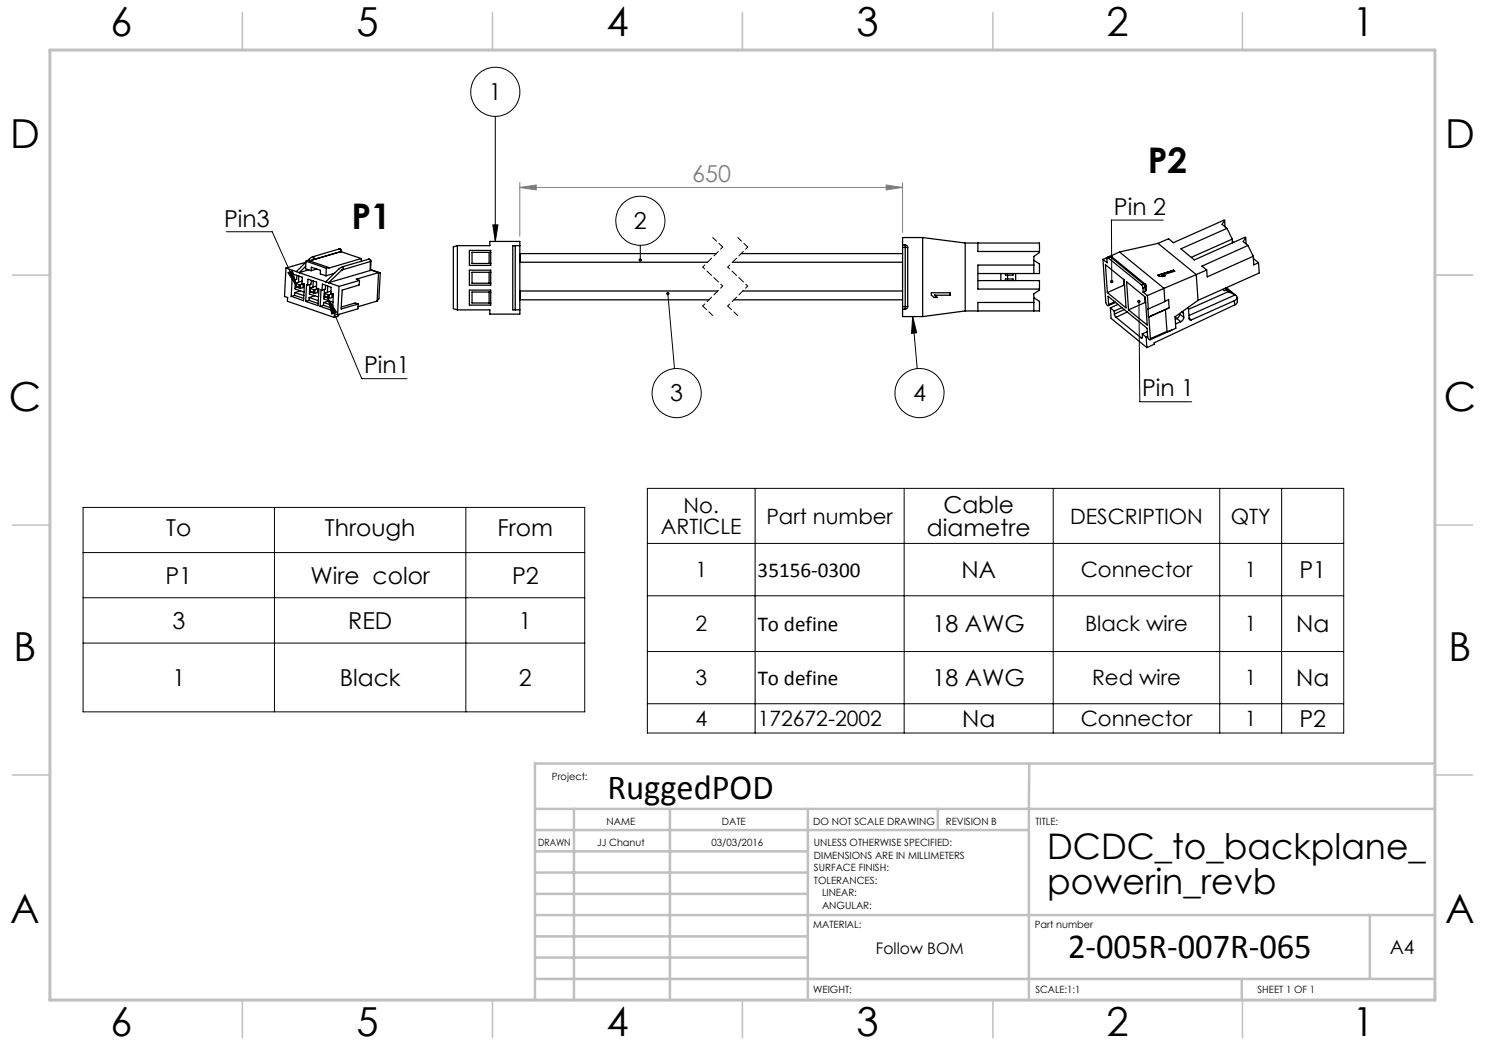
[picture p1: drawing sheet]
<svg xmlns="http://www.w3.org/2000/svg" width="297mm" height="210mm" viewBox="0 0 297 210" stroke-linecap="round" stroke-linejoin="round" font-family="sans-serif">
<g fill="none" stroke="#000" stroke-width=".2">
<path d="M99.1 23.3v25M45.3 46.3h9.1l5 11.1M57.6 54.5l.9-.4 .9 3.3zM65.5 59.6l6.9 16.1h9M65.5 59.6l1.8 2.8-.9 .4zM98.6 45h1l-.5 3.3zM128.1 49.1v2.9M133.6 58.7l1.3 15M232.7 44h-10.4l.1 12.3M182.5 63.3l.9 10.4M182.5 63.3l.8 3.3-1 .1zM227.8 60.3l.2 20.1h10.3"/>
<path d="M129.5 97.7h139.2v48.9h-139.2zM151 97.7v48.9M180.8 97.7v48.9M210.6 97.7v48.9M243.9 97.7v48.9M256.3 97.7v48.9M16.6 101.5h100.3v40.9h-100.3zM16.6 110.5h100.3M16.6 119.5h100.3M54.9 101.5v40.9M93.2 101.5v40.9M129.5 119.2h139.2"/>
<path d="M129.5 108.7h139.2M16.6 128.6h100.3M129.5 130.3h139.2M129.5 140.7h139.2"/>
<circle cx="99.1" cy="18.4" r="4.9"/>
<circle cx="128.1" cy="44.2" r="4.9"/>
<circle cx="135.3" cy="78.6" r="4.9"/>
<circle cx="183.9" cy="78.6" r="4.9"/>
</g>
<path d="M104 37.5l3.2-.5v1zM104 36.5v10.8M104 37.5h76.5M177.2 37l3.3 .5-3.3 .5zM180.5 36.5v10" fill="none" stroke="#808080" stroke-width=".2"/>
<path d="M142.5 47.5l2 1.9M147.5 47.5l2 1.9M140.5 61.2l2 1.9M145.5 61.2l2 1.9" fill="none" stroke="#000" stroke-width=".2" stroke-dasharray="1.3 .6" stroke-dashoffset=".2"/>
<path d="M140.5 53.4l4 3.8M144.5 49.4l-4 4M144.5 57.2l-4 4M145.5 53.4l4 3.8M149.5 49.4l-4 4M149.5 57.2l-4 4" fill="none" stroke="#000" stroke-width=".2" stroke-dasharray="1.3 .6" stroke-dashoffset=".7"/>
<path d="M287 55h7.5M287 144.8v55.2h-187.2" fill="none" stroke="#c0c0c0" stroke-width=".2"/>
<g fill="none" stroke="#c0c0c0" stroke-width=".5">
<path d="M205.8 152.7v47.3M287 152.7h-180v47.3M107 161.8h180M107 178.8h54.6M107 174.5h54.6M107 170.3h54.6M107 166h98.8M114.8 161.8v38.2M134 161.8v38.2M161.6 161.8v38.2M187.6 161.8v4.2M107 195.8h180"/>
<path d="M107 191.5h54.6M107 187.3h54.6M107 183h180M248.4 195.8v4.2M274 183v12.8"/>
</g>
<g fill="none" stroke="#c0c0c0" stroke-width=".3">
<path d="M48.5 2.5v7.5M98.5 2.5v7.5M148.5 2.5v7.5M198.6 2.5v7.5M248.5 2.5v7.5M2.5 55h7.5M287 55h7.5M2.5 105h7.5M287 105h7.5M2.5 155h7.5M287 155h7.5M48.5 200v7.5"/>
<path d="M98.5 200v7.5M148.5 200v7.5M198.6 200v7.5M248.5 200v7.5"/>
</g>
<path d="M10 10h277v190h-277z" fill="none" stroke="#c0c0c0" stroke-width=".6"/>
<path d="M127.8 51.8h-.1a.35 .35 0 0 0 .4 .5v-.3v.3a.35 .35 0 0 0 .3-.5 .35 .35 0 0 0-.6 0zM182.5 63.3l.8 3.3-1 .1zM133.3 58.5a.34 .34 0 0 0 .1 .5 .34 .34 0 0 0 .5-.2 .34 .34 0 0 0-.4-.4l.1 .3-.1-.3zM98.6 45h1l-.5 3.3zM227.5 60a.34 .34 0 0 0 0 .6 .34 .34 0 0 0 .6-.2 .34 .34 0 0 0-.3-.4v.3v-.3zM222.1 56.1a.34 .34 0 0 0-.1 .4 .34 .34 0 0 0 .4 .1v-.3v.3a.34 .34 0 0 0 .2-.4 .34 .34 0 0 0-.5-.1zM65.5 59.6l1.8 2.8-.9 .4zM57.6 54.5l.9-.4 .9 3.3z" fill="#000"/>
<path d="M104 37.5l3.2-.5v1zM177.2 37l3.3 .5-3.3 .5z" fill="#808080"/>
<g fill="none" stroke="#000" stroke-width=".25">
<path d="M57.2 53.6l-.3 5.7 .6 .2v.7l9.4 3.3M57.2 53.6l2.1 .7M57.2 53.6l4-1.2-1.9 1.9M58.6 56l-.2-.1-.2 3.4M58.6 56l.1-1.2 1.8 .6-.1 1.2 .5 .2-.2 3.3-2.5-.8M58.9 59.1l1.8 .6M58.9 59.1l-.7 .2M58.9 58.5v.6M58.9 58.5l1.9 .6M59.1 55.9l-.1 1.9 1.8 .6M59.1 57.2v.2M59.1 57.2l.7 .3"/>
<path d="M59.1 57.4l1 .3M59.2 56.7l.6 .2M59.2 56.6v.1M59.2 56.7l-.1 .5M59.2 56.6l-.1 .8M59.3 54.3l.5 .2M59.4 55.1l-.1 .7-.7 .2M59.7 56.4l-.5 .2M59.8 55.2l-.1 1.2M59.8 57.5l.3 .2M59.8 54.5l5.4 1.9M59.8 56.9v.6"/>
<path d="M59.8 56.9h.3M60.1 58.2l-1.2 .3M60.1 56.9v.8M60.4 56.2l-.7 .2M60.6 56.8v.7l-.5 .2M60.6 56.7v.1M60.6 56.8l-.5 .1M61.1 53.3l-1.3 1.2M61.2 52.2l-.1 1.6 1.1 .3M61.2 52.2l4.1 1.4M61.2 52.2l.5-.1 4.1 1.4M61.5 57h-.2l-.2 3.3"/>
<path d="M61.5 57l.1-1.2 1.7 .6v1.2l.5 .2-.2 3.3-2.5-.8M61.7 54l-1.9 .5M61.8 59.5l1.9 .6M61.8 59.5v.6M62 56.9l-.1 1.9 1.8 .6M62 58.3l.7 .2M62 58.3l.9 .4M62 58.3h.1M62.1 57.6l-.1 .7M62.1 57.7l.6 .2M62.1 57.6v.1M62.1 57.7l-.1 .6"/>
<path d="M62.2 54.1l.1-.7 1.8 .7v.7l1.1 .4M62.3 56.1l-.1 .7-.7 .2M62.4 52h.1M62.5 52l.1-.2a.29 .29 0 0 0 .2-.4 .29 .29 0 0 0-.5 .1l-.8 .6M62.6 57.4l-.5 .2M62.7 56.2l-.1 1.2M62.7 58.5l.2 .2M62.7 57.9h.3M62.7 57.9v.6M63 59.2l-1.2 .3M63 57.9l-.1 .8M63.3 57.2l-.7 .2"/>
<path d="M63.4 53.8l-1.2 .3M63.5 57.8v.7l-.6 .2M63.5 57.7v.1M63.5 57.8l-.5 .1M64.4 58l.1-1.2 1.7 .7v1.1l.5 .2-.2 3.3-2.5-.8M64.4 58h-.2l-.2 3.3M64.9 57.9l-.1 1.9 1.8 .6M64.9 59.4l.9 .3M64.9 59.3l.7 .2M64.9 59.3v.1M64.9 58.7l.7 .2M64.9 58.6v.1"/>
<path d="M64.9 58.7v.6M64.9 58.6v.8M65.1 57.1v.7l-.7 .2M65.2 56.4l.5 .1M65.3 53.6l-.1 1.6M65.5 58.4l-.6 .2M65.5 57.2v1.2M65.6 58.9h.3M65.6 59.5l.2 .2M65.6 58.9v.6M65.7 56.5l2.1 .8M65.8 53.5l-.5 .1"/>
<path d="M65.9 58.9l-.1 .8M66.2 58.2l-.7 .2M66.4 58.8v.7l-.6 .2M66.4 58.7v.1M66.4 58.8l-.5 .1M66.9 54.6l-1.7 .6M67.8 49.8h.3l.2 .4M67.8 49.8l.3 .1 .1 .4M67.8 49.8l-5.3 1.6M67.8 57.3l-.3 5.7M68.2 50.3l-6.3 1.9M68.2 50.3l4 1.4"/>
<path d="M68.2 50.3l-5.7 1.7M68.2 50.3h.1M68.3 50.2l-.1 .1M68.3 50.2v.2M68.4 54l.1-.2a.26 .26 0 0 0 .1-.4 .26 .26 0 0 0-.4 .1l-3 2.9M68.4 54l-2.7 2.5M71.9 56.1l-.1 .9-3.4 1-.2 3.8 3.4-1M71.9 56.1l-4.1 1.2M72.2 51.7l-6.4 1.9v-.1M72.2 51.7v.6M73.7 51.8l.3 .1 .2 .3M73.7 51.8l.3 .2 .1 .3"/>
<path d="M73.7 51.8l-5.3 1.6M74 54.1l-8.3 2.4M74.1 52.3l-5.7 1.7M74.1 52.3l-.1 1.8M74.1 54l1.6 .5M74.1 53.9l2 .7M74.2 52.2l-.2 1.9M74.2 52.2l-.1 .1M75.7 54.5l-4.4 1.3 .6 .3M75.7 54.5l-.3 5.7M75.7 54.5l.4 .1M76.1 54.6l-.3 5.2-.4 .4"/>
<path d="M91.5 49.1h6.5v-.8h6v14.5h-6v-.8h-6.5M91.5 49.1v12.9M91.5 49.1l-.8 .3v12.3l.8 .3M93.9 50.1h4.2v3h-4.2zM93.9 54h4.2v3h-4.2zM93.9 58h4.2v3h-4.2zM97.8 50.5v2.2M97.8 54.5v2.1M97.8 58.4v2.2M98.1 50.5h-3.7v2.2h3.7M98.1 54.5h-3.7v2.1h3.7M98.1 58.4h-3.7v2.2h3.7"/>
<path d="M103 49.1h-.4v12.9h.4M103 49.1v12.9M103 49.1h1M143.3 50.7h-39.3v1.7h37.5M143.5 58.2h-39.5v1.8h37.8M146.5 52.4h34M146.8 60h33.7M148.2 50.7h32.3M148.6 58.2h31.9M180.5 49v.5M180.5 49.5h.5M180.5 49.5v11.8"/>
<path d="M180.5 49h.5M181 49.5h.5M181 49v.5M181 49l.5 .2v.3M181 49.5v11.8M181.5 49.5v11.8M184.5 47.5h-4v1.5M184.5 47.5v15.8M184.5 47.5l8.5 1.1M186.3 58.6h3.7v.4h-3.1l.6 .5h-.7l-.5-.5zM186.9 59h.1M193 48.6v13.6"/>
<path d="M193 48.6h14.9v1.9l-1.1 .8v3.4M195.6 48.6v1.7h12.3M195.6 56.1h12.3v1.9l-1.1 .8v3.4M200.2 54.7v1.4M201.1 54.7v.3h1.5v-.3M201.1 56.1v-.3h1.5v.3M201.5 55v.8M203.1 54.7v1.4M206.8 53h-11.2v4.8h12.3M206.8 59.5l1.1 .8v1.9h-14.9M206.8 52l1.1 .8v1.9h-12.3M220.6 51.9l.6 8.6 .1 .4a.22 .22 0 0 0 .2 .2 .22 .22 0 0 0 .2-.1v-.1"/>
<path d="M221.1 52.9l3.7 3.1 .4 5.6-3.7-3.1zM221.6 51.6h-.2v1l-.8-.7M221.6 51.6l6.7 5.4M221.9 51.3l.5 .1M221.9 51.3l.1 .1M221.9 51.3l-.5 .2M222 51.4h.4M222 51.4l-.4 .2M222 51.4l6.7 5.4M222.4 51.4l6.6 5.4M223.9 50.4l-3.3 1.5M223.9 50.4l8.9 7.3"/>
<path d="M224.7 55.9l.1 1.1M224.8 57l-3.3 1.5M224.8 57l.1 .1M224.9 57h-.1M225.3 56.4l3.8 3 .3 5.6-3.7-3zM228.3 57l.3 .6M228.6 57.6v.8M228.6 58.4l.9 .7M228.7 56.8l.3 .6M228.7 56.8h.3M228.7 56.8l-.4 .2M228.9 59.3l.1 1.2"/>
<path d="M229 57.4l-.4 .2M229 57.4l.1 .9M229 56.8l.2 .4M229.1 58.3l-.5 .1M229.2 57.2l.1 .9-.2 .2M229.2 57.2l-.2 .2M229.5 59.1l.2 2.7M231.6 48.7l-7.7 1.7M231.6 48.7l7.7 6.2M232.3 55.1l.7 .1M232.8 57.7l-3.3 1.4M232.8 57.7l.2 2.6"/>
<path d="M234.7 54l-3.1 1 .2 .2 .8 .1 .5-.2h-.8M234.7 54l.2 .2-2.6 .9M234.7 54.1l-3.1 1M234.7 54.1l.2 .2M234.7 54v.1M239.3 54.9l-6.5 2.8M239.3 54.9l.3 5.2M241.3 54l-2 .9M244.5 57.9l.4 .2 .3-.1M244.9 44.1l-.1-.1-10.1 4.5-1-.7-2.1 .9M244.9 44.1l-.5 .8 1 .8M244.9 44.1l.1 1.3"/>
<path d="M245.1 57.6l1.1 .8-1-.4M245.2 58l.4 .3M245.3 57.5l1.8 1.5M245.4 45.7l-9.2 4.1 2.7 2.2 10.1-4.6 .1 .1M245.4 45.7l1.1 2.1M245.6 58.3l-7.9 3.6M245.6 58.3l1.5 .7M246.5 47.8l-8.2 3.7M246.5 47.8v.8M246.5 48.3l.2 .2M247.1 59a.61 .61 0 0 1 .3 .6 .61 .61 0 0 1-.5 .5M247.1 59l-9.3 4.1"/>
<path d="M247.4 59.5l.1 .9-.6 .6M249.1 47.5l-.5 .8 1 .8M249.1 47.5l.1 1.3M249.6 49.1l-9.2 4.1 .9 .8M249.6 49.1l1 2.2M250.6 51.3l-9.2 4.1-.1-1.4M250.6 51.3l.2 1.7 .9-.4M250.7 51.7l1 .9M251.7 52.6l.1 2-12.2 5.5M61.8 60.1l1.8 .6M61.8 60.1l-.7 .2M64.7 61.1l1.8 .6"/>
<path d="M64.7 61.1l-.7 .2M64.7 60.5v.6M64.7 60.5l1.9 .6M65.9 60.2l-1.2 .3M67.5 63l-.6-.3v.8M67.8 62.9l-.2 .3-.7 .3M71.6 60.8v1l-4.1 1.2M71.6 60.8l-.6-.2-2.7 .8M75.4 60.2l-3.8 1.1M103 62h1M180.5 61.3v.5M180.5 61.8h.5"/>
<path d="M180.5 61.3h.5M180.5 61.8v1.5h4M181 61.3h.5M181 61.3v.5M181.5 61.3v.3l-.5 .2M193 62.2l-8.5 1.1M206.8 60.5h-11.2v1.7M221.7 60.9l-.1-1.6 7.8 6.3 .1 1.7M222.1 61.6l.1 2.1 7.2 5.8M222.1 61.6l.7 .6M222.8 62.2l.1 .6M222.9 62.8l.3 .7"/>
<path d="M223 60.4l-1.3 .5M223.1 60.5l-1.4 .6M223.2 63.5l5 4.1M223.6 60.9l-1.5 .7M224.4 61.5l-1.6 .7M224.9 61.9l-2 .9M225.5 62.4l-2.3 1.1M228.5 66.8v.7l-.3 .1M228.5 66.8l.7 .6M228.5 67.4l-.3 .2M229 60.5l-3.3 1.5M229 60.5l.1 .1"/>
<path d="M229.1 60.4l-.1 .1M229.2 67.4l.2 2.1M229.4 66.3l-.9 .5M229.5 67.3l.3 .6 .2 .1 .1-.3M229.5 67.3l-.3 .1M229.7 61.8v1.6M229.7 63.4h.1M229.8 63.4l.3 4.3M233 60.3l-3.3 1.5M233 60.3l.7-.4 .1 1.7M233.1 61.9l.3 4.4M233.1 61.9l-3.3 1.5"/>
<path d="M233.4 66.3l-3.3 1.4M233.8 61.6l-.7 .3M233.8 61.6l-4.1 1.8M234.4 66l-4.4 2M235 63.4l.4 .3M235.4 63.7l-.3 .1M235.4 63.7l.7 .6M236.1 64.3l-1 .5M236.4 62.4l.3 .2M236.5 62.3l.2 .3M236.7 62.6v.9M236.7 63.5a1.01 1.01 0 0 1-.6 .8"/>
<path d="M236.7 63.5l-.8-.7v.4l-.5 .5M237.7 61.4l.1 2.4 .3 .2h.2M237.8 63.6l.5 .4M239.6 60.1l-4.6 3.3 .2 2.2-1.2 .6-.6 .1M246.9 60.1l-8.6 3.9M246.9 60.1v.9M246.9 61l-16.1 7.6 .1 .3-1.5 .6"/>
</g>
<g font-size="8">
<text x="22.1" y="7.1">6</text>
<text x="71.3" y="7.2">5</text>
<text x="121.3" y="7.2">4</text>
<text x="171.3" y="7.2">3</text>
<text x="221.3" y="7.2">2</text>
<text x="270.5" y="7.2">1</text>
<text x="2" y="29.7">D</text>
<text x="289" y="29.7">D</text>
<text x="1.8" y="82.1">C</text>
<text x="288.8" y="82.1">C</text>
<text x="2.7" y="132.1">B</text>
<text x="289.7" y="132.1">B</text>
<text x="2" y="184.7">A</text>
<text x="289" y="184.7">A</text>
<text x="22.1" y="207.1">6</text>
<text x="71.3" y="207.2">5</text>
<text x="121.3" y="207.2">4</text>
<text x="171.3" y="207.2">3</text>
<text x="221.3" y="207.2">2</text>
<text x="270.5" y="207.2">1</text>
</g>
<g font-size="7.1">
<text x="229.5" y="34.6">P2</text>
<text x="70.3" y="45.8">P1</text>
<text x="121.5" y="159.8">RuggedPOD</text>
<text x="209.4" y="171.7">DCDC_to_backplane_</text>
<text x="209.4" y="178.8">powerin_revb</text>
<text x="213.6" y="191.6">2-005R-007R-065</text>
</g>
<g font-size="4.7">
<text x="97.8" y="20">1</text>
<text x="44.8" y="45.3">Pin3</text>
<text x="126.8" y="45.8">2</text>
<text x="222.8" y="43">Pin 2</text>
<text x="72.8" y="74.7">Pin1</text>
<text x="134.1" y="80.3">3</text>
<text x="182.6" y="80.3">4</text>
<text x="228.4" y="79.3">Pin 1</text>
<text x="33.2" y="107.2">To</text>
<text x="65" y="107.2">Through</text>
<text x="99.5" y="107.2">From</text>
<text x="185.4" y="107.1">diametre</text>
<text x="188.7" y="102.6">Cable</text>
<text x="33.1" y="116.7">P1</text>
<text x="62.1" y="116.7">Wire color</text>
<text x="102.4" y="116.7">P2</text>
<text x="192.3" y="115.6">NA</text>
<text x="259.9" y="115.6">P1</text>
<text x="34.5" y="125.8">3</text>
<text x="69.6" y="125.8">RED</text>
<text x="103.8" y="125.8">1</text>
<text x="186.5" y="126.4">18 AWG</text>
<text x="259.2" y="126.4">Na</text>
<text x="34.5" y="137.2">1</text>
<text x="68" y="137.2">Black</text>
<text x="103.8" y="137.2">2</text>
<text x="186.5" y="137.2">18 AWG</text>
<text x="259.2" y="137.2">Na</text>
<text x="192.4" y="145.3">Na</text>
<text x="259.9" y="145.3">P2</text>
</g>
<text font-size="4.7" fill="#808080" x="138.5" y="36.5">650</text>
<g font-size="4.2">
<text x="132.2" y="106.9">ARTICLE</text>
<text x="136.7" y="102.6">No.</text>
<text x="153.3" y="104.8">Part number</text>
<text x="214" y="104.8">DESCRIPTION</text>
<text x="246.2" y="104.8">QTY</text>
<text x="139.1" y="115.5">1</text>
<text x="151.5" y="115.4">35156-0300</text>
<text x="216.1" y="115.5">Connector</text>
<text x="249" y="115.5">1</text>
<text x="139.1" y="126.3">2</text>
<text x="151.5" y="126.2">To define</text>
<text x="217" y="126.3">Black wire</text>
<text x="249" y="126.3">1</text>
<text x="139.1" y="137.1">3</text>
<text x="151.5" y="137">To define</text>
<text x="218.4" y="137.1">Red wire</text>
<text x="249" y="137.1">1</text>
<text x="139.1" y="145.2">4</text>
<text x="151.5" y="145.2">172672-2002</text>
<text x="216.1" y="145.2">Connector</text>
<text x="249" y="145.2">1</text>
</g>
<text font-size="3.9" x="277.9" y="190.9">A4</text>
<text font-size="3.2" x="175.2" y="190.9">Follow BOM</text>
<g font-size="2">
<text x="110.4" y="156">Project:</text>
<text x="121.3" y="165">NAME</text>
<text x="144.4" y="165">DATE</text>
<text x="162.6" y="164.9">DO NOT SCALE DRAWING</text>
<text x="189.2" y="164.9">REVISION B</text>
<text x="207.1" y="164.9">TITLE:</text>
<text x="107.6" y="169.1">DRAWN</text>
<text x="119.4" y="169.1">JJ Chanut</text>
<text x="142.3" y="169.1">03/03/2016</text>
<text x="162.8" y="169.2">UNLESS OTHERWISE SPECIFIED:</text>
<text x="162.8" y="171.7">DIMENSIONS ARE IN MILLIMETERS</text>
<text x="162.8" y="174.2">SURFACE FINISH:</text>
<text x="162.8" y="176.7">TOLERANCES:</text>
<text x="164.4" y="179.2">LINEAR:</text>
<text x="162.6" y="185.5">MATERIAL:</text>
<text x="164.4" y="181.7">ANGULAR:</text>
<text x="207" y="185.5">Part number</text>
<text x="162.6" y="198.5">WEIGHT:</text>
<text x="207.1" y="198.6">SCALE:1:1</text>
<text x="251.5" y="198.6">SHEET 1 OF 1</text>
</g>
</svg>
